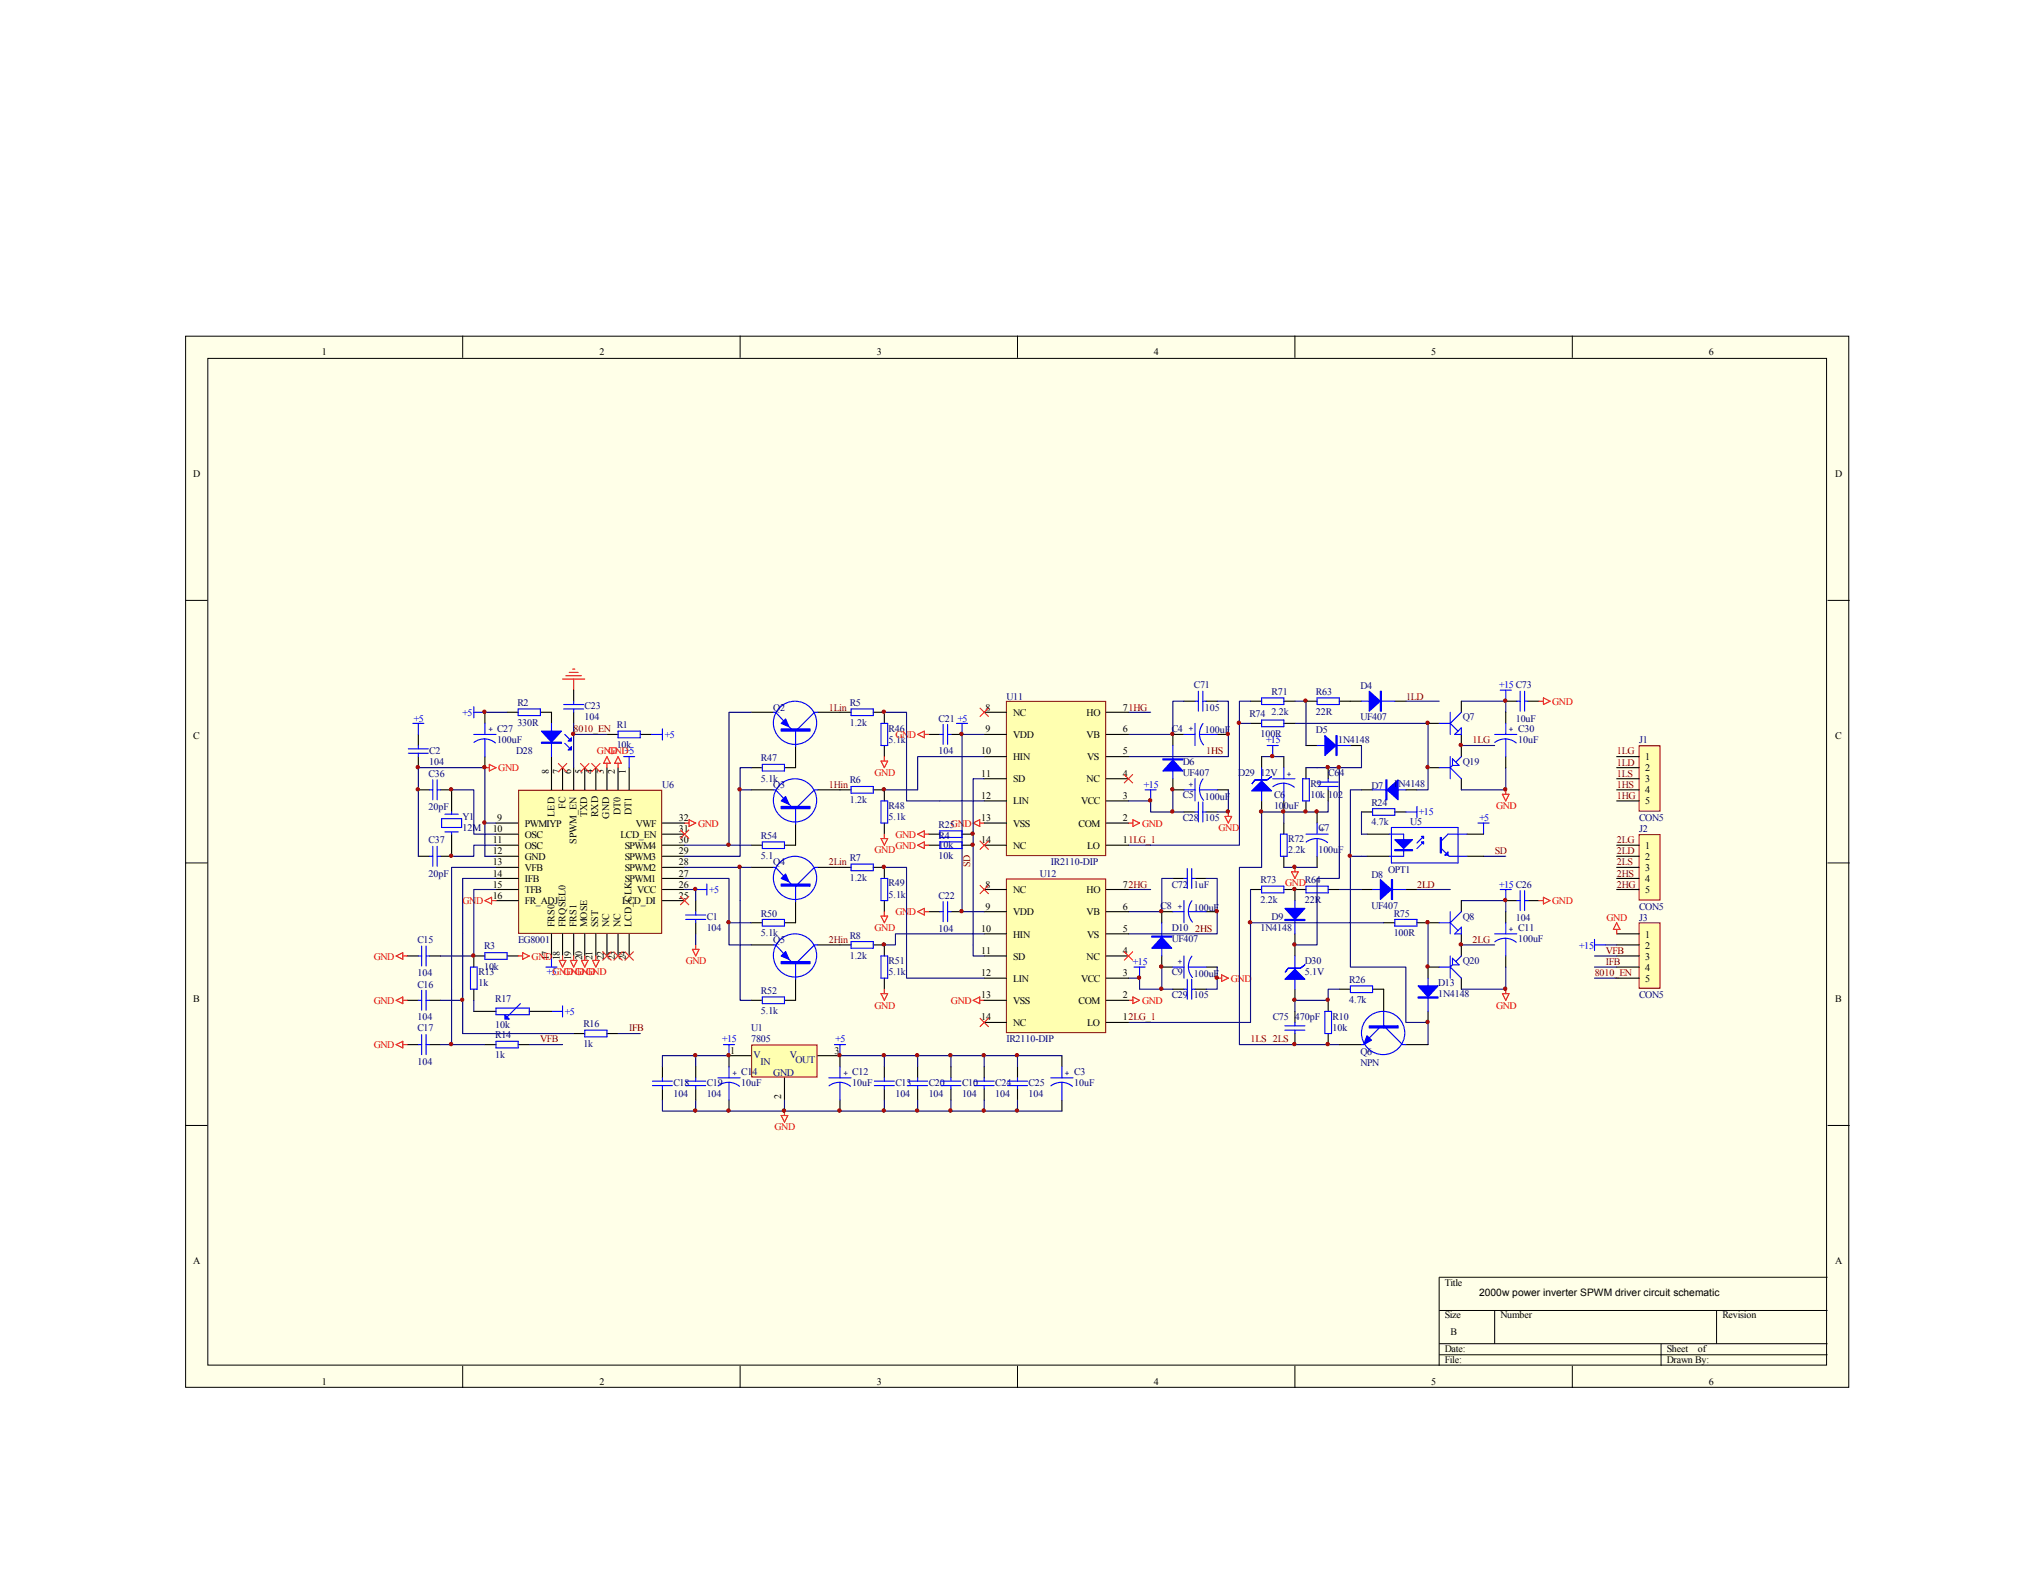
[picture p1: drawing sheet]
<svg xmlns="http://www.w3.org/2000/svg" width="279mm" height="216mm" viewBox="0 0 279 216" stroke-linecap="round" stroke-linejoin="round" font-family="sans-serif">
<path d="M25.5 46.1h228.3v144.3h-228.3z" fill="#ffffe8"/>
<g fill="none" stroke="#000" stroke-width=".14">
<path d="M25.5 46.1h228.3v144.3h-228.3zM28.5 49.2h222.3v138.2h-222.3zM63.5 46.1v3M101.6 46.1v3M139.7 46.1v3M177.8 46.1v3M215.9 46.1v3M25.4 82.4h3.1M250.9 82.4h3.1M25.4 118.4h3.1M250.9 118.4h3.1M25.4 154.5h3.1"/>
<path d="M250.9 154.5h3.1M197.6 179.9h53.3M205.2 179.9v4.5M235.7 179.9v4.5M250.9 175.3h-53.3v12.2M63.5 187.5v3M101.6 187.5v3M139.7 187.5v3M177.8 187.5v3M197.6 184.4h53.3M197.6 185.9h53.3M215.9 187.5v3"/>
<path d="M228.1 184.4v3.1"/>
</g>
<g fill="none" stroke="#000" stroke-width=".15">
<path d="M121.4 97.8v1.5M121.4 102.3v1.5M121.4 108.4v1.5M121.4 113v1.5M121.4 119.1v1.5M161 106.9v1.5h1.6M162.6 111.4h1.5M162.6 100.8h-1.6v1.5M165.6 111.4h1.5M167.1 100.8h1.5M167.1 108.4h1.5M65.1 138.8h3"/>
<path d="M72.7 138.8h3M121.4 123.6v1.5M121.4 129.7v1.5M121.4 134.3v1.5M159.5 131.2v1.5h1.5M161 125.1h-1.5v1.6M161 135.8h1.6M164.1 135.8h1.5M165.6 125.1h1.5M165.6 132.7h1.5"/>
</g>
<g fill="none" stroke="#00f" stroke-width=".15">
<path d="M121 99.3h.9v3h-.9zM131.3 99.3h1.5M132.1 99.3v1.5M164.1 99.3v3M165.2 99.3a2.36 2.36 0 0 0-.5 1.5M121 109.9h.9v3.1h-.9zM157.2 108.4h1.5M158 108.4v1.5M161 102.3v4.6M162.6 100.8h1.5M162.6 108.4h1.5M164.1 106.9v3"/>
<path d="M164.1 111.4h.4M164.5 110.1v2.7M164.7 100.8a2.32 2.32 0 0 0 .5 1.4M164.7 108.4a2.32 2.32 0 0 0 .5 1.4M164.7 100.8h2.4M164.7 108.4h2.4M165.1 111.4h.5M165.1 110.1v2.7M165.2 106.9a2.36 2.36 0 0 0-.5 1.5M68.1 138.4h4.6v.9h-4.6zM71.4 137.8l-1.8 1.8M75.7 138.8h1.5"/>
<path d="M77.2 138.1v1.5M121 131.2h.9v3.1h-.9zM121 120.6h.9v3h-.9zM155.7 132.7h1.5M156.5 132.7v1.6M159.5 126.7v4.5M161 125.1h1.6M161 132.7h1.6M162.6 123.6v3.1M162.6 131.2v3.1M162.6 135.8h.4M163 134.4v2.7"/>
<path d="M163.2 125.1a2.32 2.32 0 0 0 .5 1.5M163.2 132.7a2.32 2.32 0 0 0 .5 1.5M163.2 125.1h2.4M163.2 132.7h2.4M163.6 135.8h.5M163.6 134.4v2.7M163.6 123.6a2.36 2.36 0 0 0-.4 1.5M163.6 131.2a2.36 2.36 0 0 0-.4 1.5"/>
</g>
<g fill="#00f" stroke="#00f" stroke-width=".15">
<path d="M161 104.3l1.4 1.5h-2.7z"/>
<path d="M159.5 128.6l1.4 1.5h-2.8z"/>
<path d="M69.3 139.3l.6 .6h-.6z"/>
<path d="M159.7 104.2h2.7v.1h-2.7z" fill-rule="evenodd"/>
<path d="M158.1 128.5h2.8v.1h-2.8z" fill-rule="evenodd"/>
</g>
<g fill="none" stroke="#000080" stroke-width=".15">
<path d="M154.9 97.8h3.1M154.9 100.8h6.1M154.9 109.9h3.1v1.5h3M154.9 116h3.1M161 108.4v3h1.6M168.6 100.8v3h-13.7M168.6 108.4v3h-1.5M154.9 125.1h4.6M154.9 134.3h1.6v1.5h3M154.9 122.1h3.1M159.5 132.7v3.1h1.5M167.1 125.1v3.1h-12.2"/>
<path d="M167.1 132.7v3.1h-1.5M154.9 140.3h3.1"/>
</g>
<g fill="none" stroke="#f00" stroke-width=".15">
<path d="M121 115.1h.9l-.5 .9zM121 104.5h.9l-.5 .9zM121.4 103.8v.7M121.4 114.5v.6M133.6 113l.9-.5v.9zM134.5 113h.6M154.9 113h.6M155.5 112.5l1 .5-1 .4zM168.2 112.1h.9l-.5 .9zM168.6 111.4v.7M121 136.4h.9l-.5 .9zM121 125.7h.9l-.5 1z"/>
<path d="M121.4 125.1v.6M121.4 135.8v.6M133.6 137.3l.9-.5v1zM134.5 137.3h.6M154.9 137.3h.6M155.5 136.8l1 .5-1 .5zM167.1 134.3h.6M167.7 133.8l.9 .5-.9 .4z"/>
</g>
<path d="M71.3 108.5h19.5v19.6h-19.5z" fill="#ffffb0"/>
<path d="M71.2 108.5h19.6v19.6h-19.6z" fill="none" stroke="#800000" stroke-width=".14"/>
<g fill="none" stroke="#000" stroke-width=".15">
<path d="M69.6 97.8h1.5M74.2 97.8h1.5v1.5M103.1 97.8h3.1M112.3 97.8h3M57.4 117.5h1.6M57.4 108.4h1.6M60.5 108.4h1.5v3M62 114.5v3h-1.5M68.1 113h3M68.1 114.5h3M68.1 116h3M68.1 117.5h3"/>
<path d="M68.1 119.1h3M75.7 103.8v4.6M77.2 105.4v3M78.8 105.4v3M80.3 105.4v3M81.8 105.4v3M83.3 105.4v3M84.9 105.4v3M86.4 105.4v3M90.9 113h3.1M90.9 114.5h3.1M90.9 116h3.1"/>
<path d="M90.9 117.5h3.1M90.9 119.1h3.1M103.1 119.1h3.1M103.1 108.4h3.1M103.1 116h1.6M103.1 105.4h1.6M109.2 113v3h-1.5M109.2 102.3v3.1h-1.5M112.3 119.1h3M112.3 108.4h3M55.9 137.3h1.5M55.9 131.2h1.5"/>
<path d="M59 137.3h1.5M59 131.2h1.5M65.1 135.8v1.5M66.6 131.2h-1.5v1.5M68.1 120.6h3M68.1 122.1h3M68.1 123.6h3M69.6 131.2h1.5M75.7 128.2v3M77.2 128.2v3M78.8 128.2v3M80.3 128.2v3"/>
<path d="M81.8 128.2v3M83.3 128.2v3M84.9 128.2v3M86.4 128.2v3M90.9 120.6h3.1M90.9 122.1h3.1M90.9 123.6h3.1M103.1 129.7h3.1M103.1 126.7h1.6M103.1 137.3h1.6M109.2 123.6v3.1h-1.5M109.2 134.3v3h-1.5"/>
<path d="M112.3 129.7h3M55.9 143.4h1.5M59 143.4h1.5M66.6 143.4h1.5M71.1 143.4h1.6M78.8 141.9h1.5M83.3 141.9h1.6"/>
</g>
<g fill="none" stroke="#00f" stroke-width=".15">
<path d="M65.1 97.8h1.5M65.1 97v1.5M71.1 97.3h3.1v.9h-3.1zM75.7 99.3v4.5M106.2 97.8h.3l2.1 2.2M112.3 97.8h-.5l-2.3 2.2M59 117.5h.4M59 108.4h.4M59.4 107v2.8M59.4 116.2v2.7M60 117.5h.5M60 107v2.8"/>
<path d="M60 116.2v2.7M60 108.4h.5M60.6 112.4h2.8v1.2h-2.8zM61.1 111.8h1.8M61.1 114.2h1.8M62 111.4v.4M62 114.2v.3M77.5 102l.7 .6M77.5 100.8l.7 .6M85.6 103.8h1.5M86.4 103.8v1.6M104.7 104.9h3v.9h-3z"/>
<path d="M104.7 115.6h3v.9h-3zM106.2 108.4h.3l2.1 2.3M106.2 119.1h.3l2.1 2.2M109.2 100.4v2.1M109.2 111v2.1M112.3 108.4h-.5l-2.3 2.3M112.3 119.1h-.5l-2.3 2.2M57.4 131.2h.5M57.4 137.3h.5M57.9 129.8v2.8M57.9 135.9v2.8M58.5 129.8v2.8"/>
<path d="M58.5 135.9v2.8M58.5 131.2h.5M58.5 137.3h.5M64.6 132.7h.9v3.1h-.9zM66.6 130.8h3v.9h-3zM75 132.7h1.5M75.7 131.2v1.5M95.5 122.1h1.5M97 121.3v1.6M104.7 126.2h3v.9h-3zM104.7 136.8h3v1h-3zM106.2 129.7h.3l2.1 2.3"/>
<path d="M109.2 121.6v2.2M109.2 132.3v2.1M112.3 129.7h-.5l-2.3 2.3M57.4 143.4h.5M57.9 142v2.7M58.5 143.4h.5M58.5 142v2.7M68.1 142.9h3v.9h-3zM80.3 141.4h3v.9h-3z"/>
<circle cx="109.2" cy="99.2" r="2.97"/>
<circle cx="109.2" cy="109.9" r="2.97"/>
<circle cx="109.2" cy="120.5" r="2.97"/>
<circle cx="109.2" cy="131.1" r="2.97"/>
</g>
<g fill="none" stroke="#000080" stroke-width=".15">
<path d="M103.1 97.8h-3v18.2h-6.1M62 108.4h3.1v6.1h3M66.6 113v4.5h1.5M68.1 113h-1.5v-7.6h-9.2v12.1M68.1 116h-3v1.5h-3.1M94 119.1h9.1M100.1 116h3M101.6 108.4h1.5M101.6 119.1v18.2h1.5M103.1 105.4h-1.5v12.1h-7.6M68.1 120.6h-4.6v7.6M94 120.6h6.1v9.1h3"/>
<path d="M94 122.1h1.5M100.1 126.7h3"/>
</g>
<g fill="none" stroke="#f00" stroke-width=".15">
<path d="M66.6 105.4h.6M67.2 104.9l.9 .5-.9 .4zM94 113h.6M94.6 112.5l.9 .5-.9 .4zM54.4 131.2l.9-.4v.9zM55.3 131.2h.6M66.6 123.6l.9-.4v.9zM67.5 123.6h.6M76.8 131.8h.9l-.5 .9zM77.2 131.2v.6M78.3 131.8h.9l-.4 .9zM78.8 131.2v.6"/>
<path d="M79.8 131.8h.9l-.4 .9zM80.3 131.2v.6M95.1 130.3h.9l-.5 .9zM95.5 129.7v.6M54.4 143.4l.9-.5v.9zM55.3 143.4h.6"/>
</g>
<path d="M79.7 104.8l1.2 1.2M80.9 104.8l-1.2 1.2M81.2 104.8l1.2 1.2M82.4 104.8l-1.2 1.2M93.4 113.9l1.2 1.2M94.6 113.9l-1.2 1.2M82.7 130.6l1.2 1.2M83.9 130.6l-1.2 1.2M85.8 130.6l1.2 1.2M87 130.6l-1.2 1.2M93.4 123l1.2 1.2M94.6 123l-1.2 1.2" fill="none" stroke="#f00" stroke-width=".14"/>
<g fill="#00f" stroke="#00f" stroke-width=".15">
<path d="M74.3 100.4h2.8l-1.4 1.5z"/>
<path d="M78 102.9l.5-.4v.4z"/>
<path d="M78 101.7l.5-.4v.4z"/>
<path d="M107.3 99.3l.6-.6 .4 1z"/>
<path d="M107.3 109.9l.6-.6 .4 1.1z"/>
<path d="M107.3 120.6l.6-.6 .4 1z"/>
<path d="M107.3 131.2l.6-.6 .4 1.1z"/>
<path d="M74.3 101.9h2.8v.1h-2.8z" fill-rule="evenodd"/>
<path d="M107.3 100h3.9v.4h-3.9z" fill-rule="evenodd"/>
<path d="M107.3 110.7h3.9v.3h-3.9z" fill-rule="evenodd"/>
<path d="M107.3 121.3h3.9v.3h-3.9z" fill-rule="evenodd"/>
<path d="M107.3 132h3.9v.3h-3.9z" fill-rule="evenodd"/>
</g>
<path d="M138.3 96.4h13.5v21h-13.5z" fill="#ffffb0"/>
<path d="M138.2 96.3h13.6v21.1h-13.6z" fill="none" stroke="#800000" stroke-width=".14"/>
<g fill="none" stroke="#000" stroke-width=".15">
<path d="M135.1 97.8h3.1M151.9 97.8h3M135.1 116h3.1M135.1 113h3.1M135.1 109.9h3.1M135.1 106.9h3.1M135.1 103.8h3.1M135.1 100.8h3.1M151.9 116h3M151.9 113h3M151.9 109.9h3M151.9 106.9h3"/>
<path d="M151.9 103.8h3M151.9 100.8h3"/>
</g>
<path d="M134.5 97.2l1.2 1.2M135.7 97.2l-1.2 1.2M134.5 115.4l1.2 1.2M135.7 115.4l-1.2 1.2M154.3 106.3l1.2 1.2M155.5 106.3l-1.2 1.2" fill="none" stroke="#f00" stroke-width=".14"/>
<path d="M138.3 120.7h13.5v21h-13.5z" fill="#ffffb0"/>
<path d="M138.2 120.6h13.6v21.1h-13.6z" fill="none" stroke="#800000" stroke-width=".14"/>
<g fill="none" stroke="#000" stroke-width=".15">
<path d="M162.6 96.2h1.5M165.6 96.2h1.5M171.7 99.3h1.5M171.7 96.2h1.5M176.3 99.3h1.5M176.3 96.2h1.5M179.3 96.2h1.5M183.9 96.2h3M191.5 96.2h1.5M206.7 96.2h1.6M209.8 96.2h1.5M57.4 100.8v1.5"/>
<path d="M57.4 103.8v1.6M83.3 100.8h1.6M87.9 100.8h1.5M127.5 100.8h1.5M127.5 114.5h1.5M127.5 116h1.5M130.6 100.8h1.5M132.1 114.5h1.5M132.1 116h1.5M173.2 103.8v1.6M173.2 109.9v1.5M176.3 103.8v1.6"/>
<path d="M176.3 109.9v1.5M176.3 113v1.5M176.3 117.5v1.6M179.3 102.3h1.5M179.3 105.4v1.5M179.3 109.9v1.5M180.8 111.4v1.6M180.8 117.5v1.6M182.4 105.4v1.5M182.4 108.4v1.5M185.4 102.3h1.5M186.9 111.4h1.6"/>
<path d="M186.9 108.4h1.6M191.5 111.4h1.5M193 108.4h1.5M196.1 105.4h1.5M200.6 102.3v1.5M200.6 106.9v1.5M127.5 125.1h1.5M130.6 125.1h1.5M135.1 137.3h3.1M135.1 134.3h3.1M135.1 131.2h3.1M135.1 128.2h3.1"/>
<path d="M135.1 125.1h3.1M135.1 122.1h3.1M151.9 137.3h3M151.9 134.3h3M151.9 131.2h3M151.9 128.2h3M151.9 125.1h3M151.9 122.1h3M161 120.6h1.6M164.1 120.6h1.5M171.7 122.1h1.5M176.3 122.1h3"/>
<path d="M177.8 122.1v1.5M177.8 128.2v3M177.8 135.8v1.5M177.8 138.8v1.5M182.4 122.1h1.5M182.4 137.3v1.5M183.9 135.8h1.5M186.9 122.1h1.6M188.5 135.8h1.5M190 126.7h1.5M193 122.1h1.5M194.5 126.7h1.6"/>
<path d="M196.1 138.8v1.5M197.6 132.7h-1.5v1.6M200.6 129.7v1.5M200.6 134.3v1.5M206.7 125.1v1.6M206.7 131.2v1.5M115.3 144.9v1.5M115.3 151v1.5M135.1 140.3h3.1M145.8 144.9v1.5M145.8 151v1.5M151.9 140.3h3"/>
<path d="M177.8 141.9v1.5M182.4 141.9v1.5"/>
</g>
<path d="M76.6 104.8l1.3 1.2M77.9 104.8l-1.3 1.2M84.2 130.6l1.3 1.2M85.5 130.6l-1.3 1.2M134.5 139.7l1.2 1.2M134.5 121.5l1.2 1.2M135.7 139.7l-1.2 1.2M135.7 121.5l-1.2 1.2M154.3 130.6l1.2 1.2M155.5 130.6l-1.2 1.2" fill="none" stroke="#f00" stroke-width=".14"/>
<g fill="none" stroke="#000080" stroke-width=".15">
<path d="M66.6 97.8h3M121.4 97.8h3.1v12.1h10.6M170.2 99.3h1.5M171.7 96.2h-1.5v19.8h-12.2M177.8 96.2h1.5v6.1M177.8 99.3h18.3v9.1h-1.6M193 96.2h4.6M200.6 96.2h6.1v1.6M68.1 119.1h-6.1v24.3h4.6M121.4 119.1h3.1v15.2h10.6M135.1 106.9h-1.5v24.3h1.5M135.1 100.8h-3v24.3h3"/>
<path d="M135.1 103.8h-9.1v4.6h-4.6M173.2 103.8h3.1M176.3 119.1h4.5M176.3 111.4h-3.1v7.7h-3v24.3h7.6M176.3 111.4v1.6M179.3 105.4h4.6M182.4 109.9v1.5h-6.1M183.9 105.4v15.2h-3.1v9.1h-3M185.4 117.5v15.2h7.6v7.6h3.1M185.4 117.5h1.5M186.9 108.4h-1.5v9.1M186.9 102.3v3.1h-3"/>
<path d="M186.9 111.4v3.1M200.6 102.3h4.6M203.7 117.5h3M206.7 105.4v3h-6.1M60.5 137.3h3M63.5 128.2v13.7h15.3M65.1 137.3v1.5M68.1 122.1h-3v9.1h-4.6M135.1 128.2h-12.2v1.5h-1.5M171.7 122.1v18.2h-13.7M171.7 126.7h18.3M177.8 137.3v1.5"/>
<path d="M183.9 122.1h3M194.5 122.1h4.6M196.1 126.7v6M200.6 129.7h4.6M200.6 123.6h6.1v1.5M206.7 132.7v3.1h-6.1M60.5 143.4h1.5M72.7 143.4h4.5M84.9 141.9h3M196.1 140.3v3.1"/>
</g>
<g fill="none" stroke="#00f" stroke-width=".15">
<path d="M56.7 99.3h1.5M57.4 99.3v1.5M129.5 99.4v2.8M130.1 99.4v2.8M164.1 96.2h.4M164.5 94.9v2.7M165.1 96.2h.5M165.1 94.9v2.7M173.2 95.8h3.1v.9h-3.1zM173.2 98.8h3.1v.9h-3.1zM180.8 95.8h3.1v.9h-3.1zM186.9 96.2h4.6"/>
<path d="M206 94.7h1.5M206.7 94.7v1.5M208.3 96.2h.4M208.7 94.9v2.7M209.3 96.2h.5M209.3 94.9v2.7M56.1 103.4h2.7M56.1 102.8h2.7M57.4 102.3v.5M57.4 103.4v.4M84.9 100.4h3v.9h-3zM89.4 100.8h1.5"/>
<path d="M90.9 100v1.6M129 114h3.1v.9h-3.1zM129 115.6h3.1v.9h-3.1zM129 100.8h.5M130.1 100.8h.5M163 119.2v2.7M163.6 119.2v2.7M173.2 105.4v4.5M174 102.3h1.5M174.7 106.9h3.1M174.7 102.3v1.5M175.8 114.5h.9v3h-.9z"/>
<path d="M176.3 107.5h-.1a2.36 2.36 0 0 0-1.4 .5M176.3 107.5a2.37 2.37 0 0 1 1.4 .6M176.3 105.4v1.5M176.3 107.5v2.4M178.9 106.9h.9v3h-.9zM179.3 114.5h3.1M180.8 115.1a2.36 2.36 0 0 0-1.5 .5M180.8 113v1.5M180.8 115.1v2.4M180.8 102.3h4.6M180.8 115.1a2.37 2.37 0 0 1 1.5 .5M181 107.9h2.7"/>
<path d="M181 107.3h2.7M182.4 106.9v.4M182.4 107.9v.5M188.5 111h3v.9h-3zM188.5 108.4h4.5M193 111.4h1.5M194.5 110.7v1.5M197.6 105.4h1.5M199.1 103.8v3.1M199.1 105.4l1.5 1.5M199.4 104.2l.9 .9h-.9zM199.4 105.1l-.3 .3"/>
<path d="M200.6 103.8l-.7 .8M202.9 113h1.5M203.7 113v1.5M129 125.1h.5M129.5 123.8v2.7M130.1 123.8v2.7M130.1 125.1h.5M162.6 120.6h.4M163.6 120.6h.5M173.2 121.6h3.1v.9h-3.1zM177.8 123.6v4.6M177.8 131.2v4.6"/>
<path d="M179.3 121.6h3.1v.9h-3.1zM181.9 138.8h.9v3.1h-.9zM185.4 135.3h3.1v.9h-3.1zM188.5 122.1h4.5M191.5 126.2h3v.9h-3zM196.1 134.3v4.5M197.6 132.7h1.5M199.1 131.2v3.1M199.1 132.7l1.5 1.6M199.4 131.5l.9 .9h-.9zM199.4 132.4l-.3 .3M200.6 131.2l-.7 .8"/>
<path d="M205.2 128.2h3.1M206 122.1h1.5M206.7 128.8a2.37 2.37 0 0 1 1.5 .5M206.7 128.8a2.36 2.36 0 0 0-1.5 .5M206.7 122.1v1.5M206.7 126.7v1.5M206.7 128.8v2.4M218.9 128.9v1.6M218.9 129.7h1.5M113.8 147.9h3.1M115.3 148.6a2.35 2.35 0 0 0-1.5 .4M115.3 146.4v1.5"/>
<path d="M115.3 148.5v2.5M115.3 148.6a2.35 2.35 0 0 1 1.5 .5M144.3 147.9h3M145.8 148.6h-.1a2.35 2.35 0 0 0-1.4 .4M145.8 146.4v1.5M145.8 148.5v2.5M145.8 148.6a2.35 2.35 0 0 1 1.4 .5M176.4 141.4h2.8M176.4 140.8h2.8M177.8 140.3v.5M177.8 141.4v.5"/>
</g>
<g fill="none" stroke="#f00" stroke-width=".15">
<path d="M77.2 93.2h3.1M77.7 92.7h2.1M78.2 92.3h1.2M78.6 91.8h.3M78.8 93.2v1.5M211.3 96.2h.6M211.9 95.8l.9 .4-.9 .5zM83.3 103.8l.5 1h-.9zM83.3 104.8v.6M84.9 103.8l.4 1h-.9zM84.9 104.8v.6M126 100.8l.9-.4v.9z"/>
<path d="M126 114.5l.9-.5v.9zM126 116l.9-.4v.9zM126.9 100.8h.6M126.9 114.5h.6M126.9 116h.6M177.3 119.7h.9l-.4 .9zM177.8 119.1v.6M206.3 109h.9l-.5 .9zM206.7 108.4v.6M54.4 137.3l.9-.5v1zM55.3 137.3h.6M71.1 131.2h.7"/>
<path d="M71.8 130.8l.9 .4-.9 .5zM81.4 131.8h.9l-.5 .9zM81.8 131.2v.6M126 125.1l.9-.4v.9zM126.9 125.1h.6M206.3 136.4h.9l-.5 .9zM206.7 135.8v.6"/>
</g>
<g fill="#00f" stroke="#00f" stroke-width=".15">
<path d="M176.4 134.4l1.4-1.4 1.4 1.4z"/>
<path d="M176.4 124.7h2.8l-1.4 1.5z"/>
<path d="M189.5 120.7l1.5 1.4-1.5 1.4z"/>
<path d="M194.7 135.3h2.7l-1.3 1.5z"/>
<path d="M190.4 108.4l1.6-1.4v2.8z"/>
<path d="M188 94.9l1.5 1.3-1.5 1.4z"/>
<path d="M181.9 101l1.5 1.3-1.5 1.4z"/>
<path d="M171.8 108.6l1.4-1.4 1.4 1.4z"/>
<path d="M176.9 132.9h1.6l.7-.5-.7 .5h-1.6l-.5 .6z" fill-rule="evenodd"/>
<path d="M176.4 126.2h2.8v.1h-2.8z" fill-rule="evenodd"/>
<path d="M191 120.7h.2v2.8h-.2z" fill-rule="evenodd"/>
<path d="M194.7 136.8h2.7v.2h-2.7z" fill-rule="evenodd"/>
<path d="M190.3 107h.1v2.8h-.1z" fill-rule="evenodd"/>
<path d="M189.5 94.9h.2v2.7h-.2z" fill-rule="evenodd"/>
<path d="M183.4 101h.2v2.7h-.2z" fill-rule="evenodd"/>
<path d="M172.3 107h1.7l.6-.4-.6 .4h-1.7l-.5 .6z" fill-rule="evenodd"/>
</g>
<g fill="#800000" stroke="#800000" stroke-width=".14">
<circle cx="157.9" cy="109.9" r=".23"/>
<circle cx="161" cy="111.4" r=".23"/>
<circle cx="156.4" cy="134.2" r=".23"/>
<circle cx="159.4" cy="135.7" r=".23"/>
<circle cx="168.6" cy="111.4" r=".23"/>
<circle cx="167" cy="134.2" r=".23"/>
<circle cx="61.9" cy="117.5" r=".23"/>
<circle cx="61.9" cy="108.3" r=".23"/>
<circle cx="57.4" cy="108.3" r=".23"/>
<circle cx="66.5" cy="112.9" r=".23"/>
<circle cx="100" cy="115.9" r=".23"/>
<circle cx="101.5" cy="108.3" r=".23"/>
<circle cx="65" cy="131.1" r=".23"/>
<circle cx="101.5" cy="119" r=".23"/>
<circle cx="100" cy="126.6" r=".23"/>
<circle cx="61.9" cy="143.3" r=".23"/>
<circle cx="63.5" cy="137.2" r=".23"/>
<circle cx="196" cy="105.3" r=".23"/>
<circle cx="206.7" cy="135.7" r=".23"/>
<circle cx="171.6" cy="126.6" r=".23"/>
<circle cx="206.7" cy="108.3" r=".23"/>
<circle cx="185.3" cy="117.5" r=".23"/>
<circle cx="179.2" cy="96.2" r=".23"/>
<circle cx="179.2" cy="111.4" r=".23"/>
<circle cx="170.1" cy="99.2" r=".23"/>
<circle cx="173.1" cy="111.4" r=".23"/>
<circle cx="177.7" cy="119" r=".23"/>
<circle cx="183.8" cy="105.3" r=".23"/>
<circle cx="176.2" cy="111.4" r=".23"/>
<circle cx="180.8" cy="111.4" r=".23"/>
<circle cx="182.3" cy="105.3" r=".23"/>
<circle cx="57.4" cy="105.3" r=".23"/>
<circle cx="132" cy="100.7" r=".23"/>
<circle cx="132" cy="125.1" r=".23"/>
<circle cx="133.5" cy="114.4" r=".23"/>
<circle cx="133.5" cy="115.9" r=".23"/>
</g>
<path d="M225.1 102.4h2.8v8.9h-2.8z" fill="#ffffb0"/>
<path d="M225 102.4h2.9v8.9h-2.9z" fill="none" stroke="#800000" stroke-width=".14"/>
<path d="M222 103.8h3M222 105.4h3M222 106.9h3M222 108.4h3M222 109.9h3" fill="none" stroke="#000" stroke-width=".15"/>
<path d="M225.1 114.6h2.8v8.9h-2.8z" fill="#ffffb0"/>
<path d="M225 114.6h2.9v8.9h-2.9z" fill="none" stroke="#800000" stroke-width=".14"/>
<g fill="none" stroke="#000" stroke-width=".15">
<path d="M196.1 99.3h1.5M200.6 96.2v1.6M200.6 100.8v1.5M222 116h3M222 117.5h3M222 119.1h3M190 135.8v3M196.1 126.7h1.5M200.6 123.6v1.5M200.6 128.2v1.5M222 120.6h3M222 122.1h3"/>
<path d="M100.1 144.9h3M107.7 147.9v3.1M112.3 144.9h3M183.9 143.4h3M193 143.4h3.1"/>
</g>
<path d="M183.9 135.8h-1.5v1.5h-4.6M177.8 143.4h6.1" fill="none" stroke="#000080" stroke-width=".15"/>
<g fill="#800000" stroke="#800000" stroke-width=".14">
<circle cx="177.7" cy="143.3" r=".23"/>
<circle cx="182.3" cy="143.3" r=".23"/>
<circle cx="177.7" cy="137.2" r=".23"/>
<circle cx="182.3" cy="137.2" r=".23"/>
<circle cx="196" cy="99.2" r=".23"/>
<circle cx="200.6" cy="102.3" r=".23"/>
<circle cx="196" cy="126.6" r=".23"/>
<circle cx="200.6" cy="129.6" r=".23"/>
</g>
<g fill="none" stroke="#00f" stroke-width=".15">
<path d="M197.6 99.3h1.5M199.1 99.3l1.1 1.1M199.1 97.8v3M200.6 97.8l-1.5 1.5M199.7 100.8l.9-.9v.9zM190 138.8v2.3M197.6 126.7h1.5M199.1 125.1v3.1M199.1 126.7l1.1 1M200.6 127.3v.9h-.9zM200.6 125.1l-1.5 1.6M186.9 143.4h.3"/>
<path d="M189.4 141.1l-1.4 1.4M190.3 141.1l2.3 2.3h.4"/>
<circle cx="189.9" cy="141.8" r="2.97"/>
</g>
<g fill="#00f" stroke="#00f" stroke-width=".15">
<path d="M187.7 142.2l.6 .6-1.1 .6z"/>
<path d="M188 140.8h4v.3h-4z" fill-rule="evenodd"/>
</g>
<path d="M103.3 143.5h8.9v4.3h-8.9z" fill="#ffffb0"/>
<path d="M103.2 143.4h9v4.4h-9z" fill="none" stroke="#800000" stroke-width=".14"/>
<g fill="none" stroke="#000" stroke-width=".15">
<path d="M78.8 94.7v1.5M78.8 97.8v1.5M115.3 97.8h1.6M119.9 97.8h1.5M115.3 108.4h1.6M115.3 119.1h1.6M119.9 108.4h1.5M119.9 119.1h1.5M115.3 129.7h1.6M119.9 129.7h1.5M90.9 146.4v1.5M90.9 149.5v1.5"/>
<path d="M95.5 146.4v1.5M95.5 149.5v1.5M100.1 144.9v1.5M100.1 151v1.5M121.4 146.4v1.5M121.4 149.5v1.5M126 146.4v1.5M126 149.5v1.5M135.1 146.4v1.5M135.1 149.5v1.5M139.7 146.4v1.5M139.7 149.5v1.5"/>
</g>
<g fill="none" stroke="#00f" stroke-width=".15">
<path d="M77.4 97.3h2.7M77.4 96.7h2.7M78.8 96.2v.5M78.8 97.3v.5M116.9 97.3h3v.9h-3zM116.9 107.9h3v1h-3zM116.9 118.6h3v.9h-3zM116.9 129.2h3v.9h-3zM89.6 149h2.7M89.6 148.4h2.7M90.9 147.9v.5M90.9 149v.5"/>
<path d="M94.1 149h2.8M94.1 148.4h2.8M95.5 147.9v.5M95.5 149v.5M98.6 147.9h3M99.3 143.4h1.6M100.1 148.6h-.1a2.35 2.35 0 0 0-1.4 .4M100.1 143.4v1.5M100.1 146.4v1.5M100.1 148.5v2.5M100.1 148.6a2.35 2.35 0 0 1 1.4 .5M114.6 143.4h1.5"/>
<path d="M115.3 143.4v1.5M120 149h2.8M120 148.4h2.8M121.4 147.9v.5M121.4 149v.5M124.6 149h2.8M124.6 148.4h2.8M126 147.9v.5M126 149v.5M133.8 149h2.7M133.8 148.4h2.7M135.1 147.9v.5"/>
<path d="M135.1 149v.5M138.3 149h2.8M138.3 148.4h2.8M139.7 147.9v.5M139.7 149v.5"/>
</g>
<g fill="none" stroke="#000080" stroke-width=".15">
<path d="M78.8 99.3v6.1M90.9 151v1.5h4.6M95.5 144.9h4.6M95.5 151v1.5h4.6h21.3v-1.5M95.5 144.9h-4.6v1.5M95.5 144.9v1.5M107.7 151v1.5M115.3 144.9h6.1v1.5M121.4 144.9h18.3v1.5M126 144.9v1.5M126 151v1.5M130.6 144.9v1.5"/>
<path d="M130.6 151v1.5M135.1 144.9v1.5M135.1 151v1.5M139.7 151v1.5h-18.3"/>
</g>
<path d="M107.3 153.1h.9l-.5 .9zM107.7 152.5v.6" fill="none" stroke="#f00" stroke-width=".15"/>
<g fill="#800000" stroke="#800000" stroke-width=".14">
<circle cx="107.6" cy="152.4" r=".23"/>
<circle cx="100" cy="144.8" r=".23"/>
<circle cx="100" cy="152.4" r=".23"/>
<circle cx="121.3" cy="144.8" r=".23"/>
<circle cx="121.3" cy="152.4" r=".23"/>
<circle cx="125.9" cy="152.4" r=".23"/>
<circle cx="130.5" cy="152.4" r=".23"/>
<circle cx="135.1" cy="152.4" r=".23"/>
<circle cx="135.1" cy="144.8" r=".23"/>
<circle cx="130.5" cy="144.8" r=".23"/>
<circle cx="125.9" cy="144.8" r=".23"/>
<circle cx="121.3" cy="97.7" r=".23"/>
<circle cx="121.3" cy="108.3" r=".23"/>
<circle cx="121.3" cy="119" r=".23"/>
<circle cx="121.3" cy="129.6" r=".23"/>
<circle cx="95.4" cy="144.8" r=".23"/>
<circle cx="95.4" cy="152.4" r=".23"/>
</g>
<path d="M225.1 126.7h2.8v8.9h-2.8z" fill="#ffffb0"/>
<path d="M225 126.7h2.9v8.9h-2.9z" fill="none" stroke="#800000" stroke-width=".14"/>
<g fill="none" stroke="#000" stroke-width=".15">
<path d="M66.6 97.8v1.5M206.7 97.8v1.5M66.6 103.8v1.6M187.7 114.5h3M187.7 117.5h3M201.4 114.5h2.3M201.4 117.5h2.3M206.7 103.8v1.6M95.5 123.6v1.5M95.5 126.7v1.5M206.7 123.6h1.6M209.8 123.6h1.5"/>
<path d="M222 128.2h3M222 129.7h3M222 131.2h3M222 132.7h3M222 134.3h3M130.6 146.4v1.5M130.6 149.5v1.5"/>
</g>
<g fill="none" stroke="#000080" stroke-width=".15">
<path d="M162.6 96.2h-1.6v4.6M167.1 96.2h1.5v4.6M78.8 100.8h4.5M186.9 114.5h.8M186.9 117.5h.8M95.5 122.1v1.5M95.5 128.2v1.5M161 120.6h-1.5v4.5M165.6 120.6h1.5v4.5M218.9 132.7h3.1M218.9 134.3h3.1M218.9 131.2h3.1"/>
<path d="M220.4 129.7h1.6M139.7 144.9h6.1M139.7 152.5h6.1"/>
</g>
<path d="M211.3 123.6h.6M211.9 123.2l.9 .4-.9 .5zM222 126.7l.4 .9h-.9zM222 127.6v.6" fill="none" stroke="#f00" stroke-width=".15"/>
<g fill="#800000" stroke="#800000" stroke-width=".14">
<circle cx="78.7" cy="100.7" r=".23"/>
<circle cx="66.5" cy="97.7" r=".23"/>
<circle cx="66.5" cy="105.3" r=".23"/>
<circle cx="206.7" cy="123.5" r=".23"/>
<circle cx="206.7" cy="96.2" r=".23"/>
<circle cx="174.7" cy="103.8" r=".23"/>
<circle cx="167" cy="125.1" r=".23"/>
<circle cx="168.6" cy="100.7" r=".23"/>
<circle cx="95.4" cy="122" r=".23"/>
<circle cx="177.7" cy="122" r=".23"/>
<circle cx="177.7" cy="129.6" r=".23"/>
<circle cx="196" cy="132.7" r=".23"/>
<circle cx="196" cy="140.3" r=".23"/>
<circle cx="159.4" cy="132.7" r=".23"/>
<circle cx="159.4" cy="125.1" r=".23"/>
<circle cx="161" cy="108.3" r=".23"/>
<circle cx="161" cy="100.7" r=".23"/>
<circle cx="115.3" cy="144.8" r=".23"/>
<circle cx="115.3" cy="152.4" r=".23"/>
<circle cx="139.6" cy="144.8" r=".23"/>
<circle cx="139.6" cy="152.4" r=".23"/>
</g>
<g fill="none" stroke="#00f" stroke-width=".15">
<path d="M66.6 99.3v1.5M206.7 99.3v1.5M65.1 100.8h3M66.6 101.4h-.1a2.36 2.36 0 0 0-1.4 .5M66.6 101.4v2.4M66.6 101.4a2.37 2.37 0 0 1 1.4 .6M190.7 114.5h2v3h-2M191 113.6h9.2v4.8h-9.2zM195.5 115.6l-1 .9M195.5 114.8l-1 .9M197.9 116.5l1.1 1h2.4M201.4 114.5h-2.6l-.9 .9"/>
<path d="M205.2 100.8h3.1M206.7 101.4a2.37 2.37 0 0 1 1.5 .6M206.7 101.4a2.36 2.36 0 0 0-1.5 .5M206.7 101.4v2.4M94.1 126.2h2.8M94.1 125.6h2.8M95.5 125.1v.5M95.5 126.2v.5M208.3 123.6h.4M208.7 122.2v2.8M209.3 123.6h.5M209.3 122.2v2.8"/>
<path d="M129.2 149h2.7M129.2 148.4h2.7M130.6 147.9v.5M130.6 149v.5"/>
</g>
<g fill="#00f" stroke="#00f" stroke-width=".15">
<path d="M191.5 115.2h2.4l-1.2 1.3z"/>
<path d="M195.2 114.8h.3v.3z"/>
<path d="M195.2 115.6h.3v.3z"/>
<path d="M198.8 116.9v.5h-.4z"/>
<path d="M191.5 116.6h2.4v.2h-2.4z" fill-rule="evenodd"/>
<path d="M197.7 114.9h.2v2.2h-.2z" fill-rule="evenodd"/>
</g>
<g font-size="1.4">
<text x="44.2" y="48.7">1</text>
<text x="82.3" y="48.7">2</text>
<text x="120.4" y="48.7">3</text>
<text x="158.4" y="48.7">4</text>
<text x="196.5" y="48.7">5</text>
<text x="234.6" y="48.7">6</text>
<text x="26.5" y="65.4">D</text>
<text x="252" y="65.4">D</text>
<text x="26.5" y="101.4">C</text>
<text x="135.3" y="97.5">8</text>
<text x="135.3" y="100.5">9</text>
<text x="139.1" y="98.3">NC</text>
<text x="139.1" y="101.3">VDD</text>
<text x="149.2" y="101.3">VB</text>
<text x="149.2" y="98.3">HO</text>
<text x="154.2" y="100.5">6</text>
<text x="154.2" y="97.5">71HG</text>
<text x="252" y="101.4">C</text>
<text x="75.4" y="106.2" transform="rotate(-90 75.4 106.2)">8</text>
<text x="76.9" y="106.2" transform="rotate(-90 76.9 106.2)">7</text>
<text x="78.4" y="106.2" transform="rotate(-90 78.4 106.2)">6</text>
<text x="79.9" y="106.2" transform="rotate(-90 79.9 106.2)">5</text>
<text x="81.4" y="106.2" transform="rotate(-90 81.4 106.2)">4</text>
<text x="82.9" y="106.2" transform="rotate(-90 82.9 106.2)">3</text>
<text x="84.4" y="106.2" transform="rotate(-90 84.4 106.2)">2</text>
<text x="85.9" y="106.2" transform="rotate(-90 85.9 106.2)">1</text>
<text x="134.7" y="103.5">10</text>
<text x="134.7" y="106.6">11</text>
<text x="139.1" y="104.3">HIN</text>
<text x="139.1" y="107.4">SD</text>
<text x="149.2" y="107.4">NC</text>
<text x="149.3" y="104.3">VS</text>
<text x="154.2" y="103.5">5</text>
<text x="154.2" y="106.6">4</text>
<text x="225.9" y="104.3">1</text>
<text x="225.9" y="105.8">2</text>
<text x="225.9" y="107.4">3</text>
<text x="68.2" y="112.7">9</text>
<text x="72.1" y="113.5">PWMIYP</text>
<text x="76.1" y="112.1" transform="rotate(-90 76.1 112.1)">LED</text>
<text x="77.6" y="111" transform="rotate(-90 77.6 111)">FC</text>
<text x="80.6" y="112.2" transform="rotate(-90 80.6 112.2)">TXD</text>
<text x="82.1" y="112.2" transform="rotate(-90 82.1 112.2)">RXD</text>
<text x="83.7" y="112.4" transform="rotate(-90 83.7 112.4)">GND</text>
<text x="85.2" y="111.9" transform="rotate(-90 85.2 111.9)">DT0</text>
<text x="86.7" y="111.9" transform="rotate(-90 86.7 111.9)">DT1</text>
<text x="87.3" y="113.5">VWF</text>
<text x="93.2" y="112.7">32</text>
<text x="134.7" y="109.6">12</text>
<text x="134.7" y="112.7">13</text>
<text x="139.1" y="110.4">LIN</text>
<text x="139.1" y="113.5">VSS</text>
<text x="148.1" y="113.5">COM</text>
<text x="148.4" y="110.4">VCC</text>
<text x="154.2" y="112.7">2</text>
<text x="154.2" y="109.6">3</text>
<text x="225.9" y="108.9">4</text>
<text x="225.9" y="110.4">5</text>
<text x="67.6" y="114.2">10</text>
<text x="67.6" y="115.7">11</text>
<text x="67.6" y="117.3">12</text>
<text x="67.6" y="118.8">13</text>
<text x="72.1" y="115">OSC</text>
<text x="72.1" y="116.5">OSC</text>
<text x="72.1" y="118">GND</text>
<text x="72.1" y="119.5">VFB</text>
<text x="79.2" y="115.8" transform="rotate(-90 79.2 115.8)">SPWM_EN</text>
<text x="85.2" y="115">LCD_EN</text>
<text x="85.8" y="119.5">SPWM2</text>
<text x="85.8" y="118">SPWM3</text>
<text x="85.8" y="116.5">SPWM4</text>
<text x="93.2" y="118.8">28</text>
<text x="93.2" y="117.3">29</text>
<text x="93.2" y="115.7">30</text>
<text x="93.2" y="114.2">31</text>
<text x="134.7" y="115.7">14</text>
<text x="139.1" y="116.5">NC</text>
<text x="149.3" y="116.5">LO</text>
<text x="154.2" y="115.7">11LG_1</text>
<text x="225.9" y="116.5">1</text>
<text x="225.9" y="118">2</text>
<text x="225.9" y="119.5">3</text>
<text x="67.6" y="120.3">14</text>
<text x="67.6" y="121.8">15</text>
<text x="67.6" y="123.4">16</text>
<text x="72.1" y="121.1">IFB</text>
<text x="72.1" y="122.6">TFB</text>
<text x="72.1" y="124.1">FR_ADJ</text>
<text x="85.4" y="124.1">LCD_DI</text>
<text x="85.8" y="121.1">SPWM1</text>
<text x="87.5" y="122.6">VCC</text>
<text x="93.2" y="123.4">25</text>
<text x="93.2" y="120.3">27</text>
<text x="93.2" y="121.8">26</text>
<text x="135.3" y="121.8">8</text>
<text x="135.3" y="124.9">9</text>
<text x="139.1" y="122.6">NC</text>
<text x="139.1" y="125.6">VDD</text>
<text x="149.2" y="125.6">VB</text>
<text x="149.2" y="122.6">HO</text>
<text x="154.2" y="124.9">6</text>
<text x="154.2" y="121.8">72HG</text>
<text x="225.9" y="121.1">4</text>
<text x="225.9" y="122.6">5</text>
<text x="75.4" y="131.8" transform="rotate(-90 75.4 131.8)">17</text>
<text x="76.1" y="127.3" transform="rotate(-90 76.1 127.3)">FRS0</text>
<text x="76.9" y="131.8" transform="rotate(-90 76.9 131.8)">18</text>
<text x="77.6" y="127.3" transform="rotate(-90 77.6 127.3)">FRQSEL0</text>
<text x="78.4" y="131.8" transform="rotate(-90 78.4 131.8)">19</text>
<text x="79.2" y="127.3" transform="rotate(-90 79.2 127.3)">FRS1</text>
<text x="79.9" y="131.8" transform="rotate(-90 79.9 131.8)">20</text>
<text x="80.6" y="127.3" transform="rotate(-90 80.6 127.3)">MOSE</text>
<text x="81.4" y="131.8" transform="rotate(-90 81.4 131.8)">21</text>
<text x="82.1" y="127.3" transform="rotate(-90 82.1 127.3)">SST</text>
<text x="82.9" y="131.8" transform="rotate(-90 82.9 131.8)">22</text>
<text x="83.7" y="127.3" transform="rotate(-90 83.7 127.3)">NC</text>
<text x="84.4" y="131.8" transform="rotate(-90 84.4 131.8)">23</text>
<text x="85.2" y="127.3" transform="rotate(-90 85.2 127.3)">NC</text>
<text x="85.9" y="131.8" transform="rotate(-90 85.9 131.8)">24</text>
<text x="86.7" y="127.3" transform="rotate(-90 86.7 127.3)">LCD_CLK</text>
<text x="134.7" y="127.9">10</text>
<text x="134.7" y="131">11</text>
<text x="139.1" y="128.7">HIN</text>
<text x="139.1" y="131.7">SD</text>
<text x="149.2" y="131.7">NC</text>
<text x="149.3" y="128.7">VS</text>
<text x="154.2" y="127.9">5</text>
<text x="154.2" y="131">4</text>
<text x="225.9" y="128.7">1</text>
<text x="225.9" y="130.2">2</text>
<text x="225.9" y="131.7">3</text>
<text x="26.5" y="137.5">B</text>
<text x="134.7" y="134">12</text>
<text x="134.7" y="137">13</text>
<text x="139.1" y="134.8">LIN</text>
<text x="139.1" y="137.8">VSS</text>
<text x="148.1" y="137.8">COM</text>
<text x="148.4" y="134.8">VCC</text>
<text x="154.2" y="137">2</text>
<text x="154.2" y="134">3</text>
<text x="225.9" y="133.3">4</text>
<text x="225.9" y="134.8">5</text>
<text x="252" y="137.5">B</text>
<text x="134.7" y="140">14</text>
<text x="139.1" y="140.8">NC</text>
<text x="149.3" y="140.8">LO</text>
<text x="154.2" y="140">12LG_1</text>
<text x="100.2" y="144.6">1</text>
<text x="114.6" y="144.6">3</text>
<text x="107.3" y="150.8" transform="rotate(-90 107.3 150.8)">2</text>
<text x="26.5" y="173.5">A</text>
<text x="252" y="173.5">A</text>
<text x="198.4" y="176.4">Title</text>
<text x="203.1" y="177.9">2000w power inverter SPWM driver circuit schematic</text>
<text x="198.4" y="180.9">Size</text>
<text x="198.4" y="185.5">Date:</text>
<text x="199.1" y="183.2">B</text>
<text x="206" y="180.9">Number</text>
<text x="228.9" y="185.5">Sheet</text>
<text x="233.1" y="185.5">of</text>
<text x="236.5" y="180.9">Revision</text>
<text x="44.2" y="190.1">1</text>
<text x="82.3" y="190.1">2</text>
<text x="120.4" y="190.1">3</text>
<text x="158.4" y="190.1">4</text>
<text x="196.5" y="190.1">5</text>
<text x="198.4" y="187">File:</text>
<text x="228.9" y="187">Drawn By:</text>
<text x="234.6" y="190.1">6</text>
</g>
<g font-size="1.4" fill="#000080">
<text x="163.9" y="94.5">C71</text>
<text x="174.6" y="95.3">R71</text>
<text x="180.7" y="95.3">R63</text>
<text x="186.8" y="94.6">D4</text>
<text x="68.2" y="100.4">C27</text>
<text x="68.2" y="101.9">100uF</text>
<text x="71" y="96.9">R2</text>
<text x="71" y="99.7">330R</text>
<text x="80.3" y="97.4">C23</text>
<text x="80.3" y="98.9">104</text>
<text x="84.7" y="99.9">R1</text>
<text x="106.2" y="97.5">Q2</text>
<text x="116.7" y="96.9">R5</text>
<text x="116.7" y="99.7">1.2k</text>
<text x="122" y="100.4">R46</text>
<text x="122" y="101.9">5.1k</text>
<text x="128.9" y="99.1">C21 +5</text>
<text x="138.2" y="96">U11</text>
<text x="160.9" y="100.4">C4</text>
<text x="165.4" y="97.5">105</text>
<text x="165.4" y="100.7">100uF</text>
<text x="171.5" y="98.4">R74</text>
<text x="173.1" y="101.2">100R</text>
<text x="174.6" y="98.1">2.2k</text>
<text x="180.7" y="98.1">22R</text>
<text x="180.7" y="100.7">D5</text>
<text x="183.7" y="101.9">1N4148</text>
<text x="186.8" y="98.9">UF407</text>
<text x="200.8" y="98.9">Q7</text>
<text x="208.1" y="99.1">10uF</text>
<text x="208.4" y="100.4">C30</text>
<text x="208.4" y="101.9">10uF</text>
<text x="58.8" y="106.6">C36</text>
<text x="58.9" y="103.5">C2</text>
<text x="58.9" y="105">104</text>
<text x="70.9" y="103.5">D28</text>
<text x="84.7" y="102.7">10k</text>
<text x="104.5" y="104.5">R47</text>
<text x="104.5" y="107.3">5.1k</text>
<text x="116.7" y="107.5">R6</text>
<text x="128.9" y="103.5">104</text>
<text x="162.4" y="105">D6</text>
<text x="162.4" y="106.5">UF407</text>
<text x="170" y="106.5">D29 12V</text>
<text x="179.9" y="107.9">R9</text>
<text x="182.4" y="106.5">C64</text>
<text x="191.3" y="107.9">1N4148</text>
<text x="200.8" y="105">Q19</text>
<text x="225" y="102">J1</text>
<text x="58.8" y="111.2">20pF</text>
<text x="63.5" y="112.5">Y1</text>
<text x="90.9" y="108.1">U6</text>
<text x="106.2" y="108.1">Q3</text>
<text x="116.7" y="110.2">1.2k</text>
<text x="122" y="111">R48</text>
<text x="122" y="112.5">5.1k</text>
<text x="128.9" y="113.6">R25GND</text>
<text x="162.4" y="109.5">C5</text>
<text x="162.4" y="112.7">C28 105</text>
<text x="165.4" y="109.8">100uF</text>
<text x="174.9" y="109.5">C6</text>
<text x="174.9" y="111">100uF</text>
<text x="179.9" y="109.5">10k 102</text>
<text x="188.3" y="110.6">R24</text>
<text x="188.3" y="113.3">4.7k</text>
<text x="188.3" y="108.3">D7</text>
<text x="193.6" y="113.2">U5</text>
<text x="225" y="112.7">CON5</text>
<text x="58.8" y="115.7">C37</text>
<text x="63.5" y="114">12M</text>
<text x="104.5" y="115.1">R54</text>
<text x="104.5" y="117.9">5.1</text>
<text x="106.2" y="118.8">Q4</text>
<text x="116.7" y="118.2">R7</text>
<text x="128.9" y="116.3">10k</text>
<text x="128.9" y="115.1">R4</text>
<text x="128.9" y="117.9">10k</text>
<text x="144.3" y="118.8">IR2110-DIP</text>
<text x="176.9" y="115.6">R72</text>
<text x="176.9" y="117.1">2.2k</text>
<text x="181" y="114">C7</text>
<text x="181" y="117.1">100uF</text>
<text x="190.6" y="119.9">OPT1</text>
<text x="225" y="114.2">J2</text>
<text x="58.8" y="120.3">20pF</text>
<text x="104.5" y="125.8">R50</text>
<text x="116.7" y="120.9">1.2k</text>
<text x="122" y="121.7">R49</text>
<text x="122" y="123.2">5.1k</text>
<text x="128.9" y="123.4">C22</text>
<text x="142.7" y="120.3">U12</text>
<text x="159.3" y="124.7">C8</text>
<text x="160.9" y="121.8">C72 1uF</text>
<text x="163.9" y="125.1">100uF</text>
<text x="173.1" y="121.2">R73</text>
<text x="173.1" y="124">2.2k</text>
<text x="179.2" y="121.2">R64</text>
<text x="179.2" y="124">22R</text>
<text x="188.3" y="120.5">D8</text>
<text x="188.3" y="124.7">UF407</text>
<text x="191.3" y="125.8">R75</text>
<text x="225" y="124.9">CON5</text>
<text x="57.3" y="129.5">C15</text>
<text x="66.5" y="130.3">R3</text>
<text x="71.1" y="129.5">EG8001</text>
<text x="97" y="126.2">C1</text>
<text x="97" y="127.8">104</text>
<text x="104.5" y="128.5">5.1k</text>
<text x="106.2" y="129.5">Q5</text>
<text x="116.7" y="128.9">R8</text>
<text x="116.7" y="131.6">1.2k</text>
<text x="128.9" y="127.9">104</text>
<text x="160.9" y="127.8">D10</text>
<text x="160.9" y="129.3">UF407</text>
<text x="173.1" y="127.8">1N4148</text>
<text x="174.6" y="126.2">D9</text>
<text x="191.3" y="128.5">100R</text>
<text x="200.8" y="126.2">Q8</text>
<text x="208.1" y="126.4">104</text>
<text x="208.4" y="127.8">C11</text>
<text x="208.4" y="129.3">100uF</text>
<text x="225" y="126.4">J3</text>
<text x="57.3" y="134">104</text>
<text x="57.3" y="135.6">C16</text>
<text x="65.7" y="133.9">R13</text>
<text x="65.7" y="135.4">1k</text>
<text x="66.5" y="133.1">10k</text>
<text x="68" y="137.5">R17</text>
<text x="104.5" y="136.4">R52</text>
<text x="122" y="132.3">R51</text>
<text x="122" y="133.9">5.1k</text>
<text x="160.9" y="133.9">C9</text>
<text x="160.9" y="137">C29 105</text>
<text x="163.9" y="134.1">100uF</text>
<text x="179.2" y="132.3">D30</text>
<text x="179.2" y="133.9">5.1V</text>
<text x="185.3" y="134.9">R26</text>
<text x="185.3" y="137.7">4.7k</text>
<text x="197.4" y="135.4">D13</text>
<text x="197.4" y="136.9">1N4148</text>
<text x="200.8" y="132.3">Q20</text>
<text x="225" y="137">CON5</text>
<text x="57.3" y="141.6">C17</text>
<text x="57.3" y="140">104</text>
<text x="68" y="141.1">10k</text>
<text x="68" y="142.5">R14</text>
<text x="80.1" y="141">R16</text>
<text x="80.1" y="143.7">1k</text>
<text x="103.1" y="141.6">U1</text>
<text x="103.1" y="143.1">7805</text>
<text x="104.5" y="139.2">5.1k</text>
<text x="138.2" y="143.1">IR2110-DIP</text>
<text x="174.8" y="140">C75 470pF</text>
<text x="183" y="140">R10</text>
<text x="183" y="141.5">10k</text>
<text x="57.3" y="146.1">104</text>
<text x="68" y="145.2">1k</text>
<text x="92.5" y="149">C18</text>
<text x="97" y="149">C19</text>
<text x="101.8" y="147.5">C14</text>
<text x="101.8" y="149">10uF</text>
<text x="103.5" y="145.2">V</text>
<text x="104.4" y="146.1">IN</text>
<text x="106.2" y="147.7">GND</text>
<text x="108.5" y="145.2">V</text>
<text x="109.2" y="146">OUT</text>
<text x="117" y="147.5">C12</text>
<text x="117" y="149">10uF</text>
<text x="122.9" y="149">C13</text>
<text x="127.5" y="149">C20</text>
<text x="132.1" y="149">C10</text>
<text x="136.7" y="149">C24</text>
<text x="141.2" y="149">C25</text>
<text x="147.5" y="147.5">C3</text>
<text x="147.5" y="149">10uF</text>
<text x="186.8" y="144.8">Q6</text>
<text x="186.8" y="146.3">NPN</text>
<text x="92.5" y="150.5">104</text>
<text x="97" y="150.5">104</text>
<text x="122.9" y="150.5">104</text>
<text x="127.5" y="150.5">104</text>
<text x="132.1" y="150.5">104</text>
<text x="136.7" y="150.5">104</text>
<text x="141.2" y="150.5">104</text>
</g>
<g font-size="1.4" fill="#00f">
<text x="205.8" y="94.5">+15 C73</text>
<text x="56.8" y="99.1">+5</text>
<text x="63.5" y="98.3">+5</text>
<text x="91.3" y="101.3">+5</text>
<text x="173.8" y="102">+15</text>
<text x="157.1" y="108.1">+15</text>
<text x="194.8" y="111.9">+15</text>
<text x="203.1" y="112.7">+5</text>
<text x="97.4" y="122.6">+5</text>
<text x="205.8" y="121.8">+15 C26</text>
<text x="216.8" y="130.2">+15</text>
<text x="75.1" y="133.9">+5GNDGND</text>
<text x="155.5" y="132.5">+15</text>
<text x="77.6" y="139.3">+5</text>
<text x="99.1" y="143.1">+15</text>
<text x="114.7" y="143.1">+5</text>
</g>
<g font-size="1.4" fill="#800000">
<text x="78.7" y="100.5">8010_EN</text>
<text x="113.8" y="97.5">1Lin</text>
<text x="193" y="96">1LD</text>
<text x="165.6" y="103.5">1HS</text>
<text x="202.2" y="102">1LG</text>
<text x="222" y="106.6">1LS</text>
<text x="222" y="103.5">1LG</text>
<text x="222" y="105.1">1LD</text>
<text x="113.8" y="108.1">1Hin</text>
<text x="222" y="109.6">1HG</text>
<text x="222" y="108.1">1HS</text>
<text x="113.8" y="118.8">2Lin</text>
<text x="133.2" y="119" transform="rotate(-90 133.2 119)">SD</text>
<text x="205.2" y="117.3">SD</text>
<text x="222" y="118.8">2LS</text>
<text x="222" y="115.7">2LG</text>
<text x="222" y="117.3">2LD</text>
<text x="194.6" y="121.8">2LD</text>
<text x="222" y="121.8">2HG</text>
<text x="222" y="120.3">2HS</text>
<text x="113.8" y="129.5">2Hin</text>
<text x="164.1" y="127.9">2HS</text>
<text x="202.2" y="129.5">2LG</text>
<text x="220.5" y="131">VFB</text>
<text x="218.9" y="134">8010_EN</text>
<text x="220.5" y="132.5">IFB</text>
<text x="74.2" y="143.1">VFB</text>
<text x="86.4" y="141.6">IFB</text>
<text x="171.7" y="143.1">1LS 2LS</text>
</g>
<g font-size="1.4" fill="#f00">
<text x="122.9" y="101.3">GND</text>
<text x="213.1" y="96.8">GND</text>
<text x="68.4" y="105.8">GND</text>
<text x="82" y="103.5">GND</text>
<text x="83.5" y="103.5">GND+5</text>
<text x="120.1" y="106.5">GND</text>
<text x="95.8" y="113.5">GND</text>
<text x="156.8" y="113.5">GND</text>
<text x="205.4" y="111">GND</text>
<text x="120.1" y="117.1">GND</text>
<text x="122.9" y="115">GND</text>
<text x="122.9" y="116.5">GND</text>
<text x="167.3" y="114">GND</text>
<text x="63.5" y="124.1">GND</text>
<text x="122.9" y="125.6">GND</text>
<text x="176.4" y="121.7">GND</text>
<text x="213.1" y="124.1">GND</text>
<text x="51.3" y="131.7">GND</text>
<text x="73" y="131.7">GND</text>
<text x="120.1" y="127.8">GND</text>
<text x="220.6" y="126.4">GND</text>
<text x="51.3" y="137.8">GND</text>
<text x="77.4" y="133.9">GNDGND</text>
<text x="94.1" y="132.3">GND</text>
<text x="130.6" y="137.8">GND</text>
<text x="156.8" y="137.8">GND</text>
<text x="169" y="134.8">GND</text>
<text x="51.3" y="143.8">GND</text>
<text x="120.1" y="138.4">GND</text>
<text x="205.4" y="138.4">GND</text>
<text x="106.3" y="155.1">GND</text>
</g>
<g font-size="1.1" fill="#000080">
<text x="67.1" y="100.5">+</text>
<text x="163.9" y="100.3" transform="rotate(-90 163.9 100.3)">+</text>
<text x="207.2" y="100.5">+</text>
<text x="163.9" y="107.9" transform="rotate(-90 163.9 107.9)">+</text>
<text x="176.7" y="106.6">+</text>
<text x="181.3" y="114.2">+</text>
<text x="162.4" y="124.7" transform="rotate(-90 162.4 124.7)">+</text>
<text x="207.2" y="127.9">+</text>
<text x="162.4" y="132.2" transform="rotate(-90 162.4 132.2)">+</text>
<text x="100.6" y="147.7">+</text>
<text x="115.8" y="147.7">+</text>
<text x="146.2" y="147.7">+</text>
</g>
</svg>
